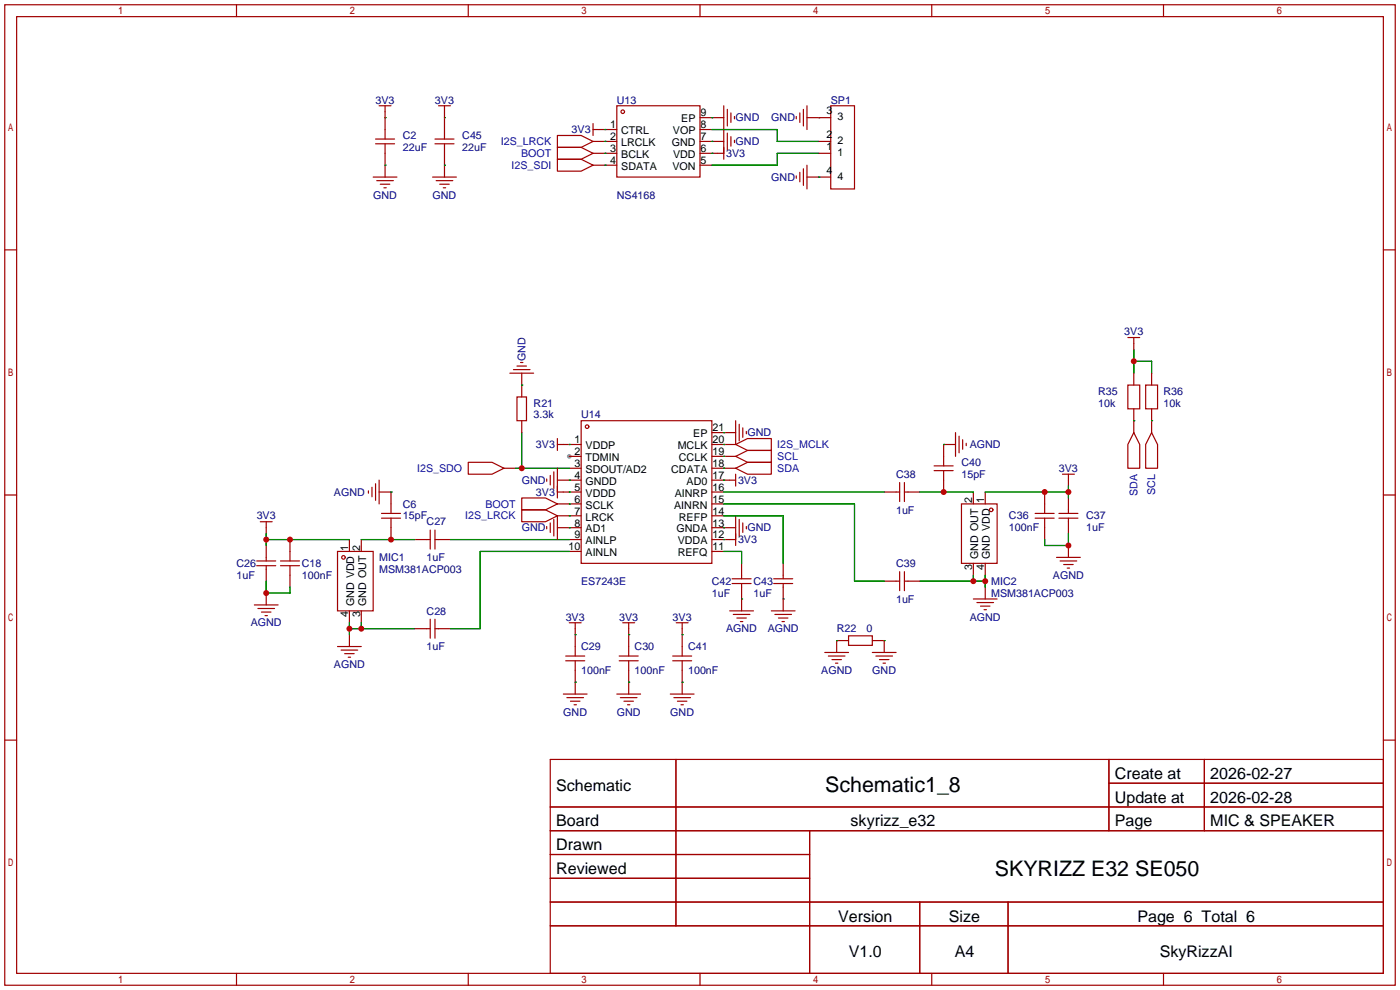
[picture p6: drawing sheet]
<svg xmlns="http://www.w3.org/2000/svg" width="299mm" height="212mm" viewBox="0 0 299 212" stroke-linecap="round" stroke-linejoin="round" font-family="sans-serif">
<circle cx="121.7" cy="97.5" r=".51" fill="#999"/>
<g fill="none" stroke="#a10000" stroke-width=".25">
<path d="M1 1h297.2v209.6h-297.2zM3.6 3.6h292.1v204.4h-292.1zM50.5 1v2.6M100.1 1v2.6M149.6 1v2.6M199.1 1v2.6M248.7 1v2.6M79.8 37.8h5M80.3 30.7h4M80.3 29.7h4M80.5 38.6h3.6M81 22.6h2.6"/>
<path d="M81.3 39.4h2M82.3 22.6v7.1M82.3 30.7v7.1M92.5 37.8h5M93 30.7h4M93 29.7h4M93.2 38.6h3.6M93.7 22.6h2.6M94 39.4h2M95 22.6v7.1M95 30.7v7.1M119.1 34h5.1l2.5 1.3-2.5 1.3h-5.1z"/>
<path d="M119.1 31.5h5.1l2.5 1.3-2.5 1.2h-5.1zM119.1 29h5.1l2.5 1.2-2.5 1.3h-5.1zM126.7 27.7h5.1M126.7 30.2h5.1M126.7 32.8h5.1M126.7 35.3h5.1M126.7 26.4v2.6M131.8 22.6h17.8v15.2h-17.8zM149.6 27.7h2.5M149.6 30.2h5.1M149.6 32.8h5.1M149.6 35.3h2.5"/>
<path d="M149.6 25.1h5.1M154.7 22.6v11.4M155.4 23.4v3.5M155.4 28.4v3.6M156.2 24.1v2.1M156.2 29.2v2M157 24.9v.5M157 30v.5M170.2 24.9v.5M170.2 37.6v.5M170.9 24.1v2.1M170.9 36.8v2.1"/>
<path d="M171.7 23.4v3.5M171.7 36.1v3.5M172.5 25.1h5M172.5 37.8h5M172.5 22.6v5.1M172.5 35.3v5.1M175 30.2h2.5M175 32.8h2.5M177.5 22.6h5.1v17.8h-5.1zM1 53.4h2.6M82 40.1h.5M94.7 40.1h.5"/>
<path d="M295.7 53.4h2.5M109 79.8h5M109.7 79h3.6M110.5 78.2h2M111.3 77.5h.5M111.5 79.8v5M241 72.1h2.6M242.3 72.1v2.6M242.3 79.8v2.5M246.1 79.8v2.5M100.1 98.8h5.1l2.5 1.3-2.5 1.2h-5.1zM110.5 84.8h2v5.1h-2z"/>
<path d="M111.5 89.9v2.6M119.1 95h5.1M119.1 93.7v2.6M121.7 97.5h2.5M124.2 89.9h27.9v30.5h-27.9zM152.1 95h5.1M152.1 97.5h5.1M152.1 92.5h5.1M157.2 95l2.6-1.3h5v2.6h-5zM157.2 97.5l2.6-1.2h5v2.5h-5zM157.2 89.9v5.1M158 90.7v3.5"/>
<path d="M158.7 91.4v2.1M159.5 92.2v.5M199.6 99.6h4.1M204.2 95h-2.5v4.6M204.2 92.5v5M205 93.2v3.6M205.7 94v2M206.5 94.7v.5M241 82.3h2.6v5.1h-2.6zM242.3 92.5l1.3 2.5v5.1h-2.6v-5.1zM242.3 87.4v5.1M244.9 82.3h2.5v5.1h-2.5z"/>
<path d="M246.1 92.5l1.3 2.5v5.1h-2.5v-5.1zM246.1 87.4v5.1M1 105.8h2.6M54.9 119.9h4M55.6 111.5h2.6M56.9 111.5v2.5M56.9 116.6v3.3M59.9 119.9h4.1M62 115.3v4.6M72.1 117.9h7.7v12.7h-7.7zM74.7 115.3v2.6M77.2 115.3v2.6"/>
<path d="M78.7 104.9v.5M79.5 104.1v2.1M80.3 103.4v3.5M81 105.2h2.6v4.5M81 102.6v5.1M81.5 109.7h4.1M81.5 110.7h4.1M83.6 110.7v4.6M88.6 115.3h3.3M91.9 113.3v4M93 115.3h3.3M93 113.3v4"/>
<path d="M107.7 100.1h2.5M111.5 106.4h5.1l2.5 1.3-2.5 1.3h-5.1zM111.5 109h5.1l2.5 1.2-2.5 1.3h-5.1zM116.8 102.4v.5M116.8 112.5v.5M117.6 101.6v2M117.6 111.8v2M118.4 100.8v3.6M118.4 111v3.6M119.1 102.6h5.1M119.1 105.2h5.1M119.1 107.7h5.1"/>
<path d="M119.1 110.2h5.1M119.1 112.8h5.1M119.1 100.1v6.3M119.1 110.2v5.1M121.7 100.1h2.5M121.7 115.3h2.5M121.7 117.9h2.5M152.1 100.1h5.1M152.1 102.6h5.1M152.1 105.2h2.6M152.1 107.7h2.6M152.1 110.2h2.6"/>
<path d="M152.1 112.8h5.1M152.1 115.3h5.1M152.1 117.9h2.6M157.2 100.1l2.6-1.3h5v2.5h-5zM157.2 101.3v2.6M157.2 110.2v6.4M158 111v3.6M158.7 111.8v2M159.5 112.5v.5M189 105.2h3.3M192.3 103.1v4.1M193.3 105.2h3.3"/>
<path d="M193.3 103.1v4.1M199.6 100.6h4.1M201.7 100.6v4.6M205.5 107.7h7.6v12.7h-7.6zM208 105.2v2.5M210.6 105.2v2.5M221.2 109.7h4.1M221.2 110.7h4.1M223.3 105.2v4.5M223.3 110.7v4.6M225.8 119.1h5.1M226.3 109.7h4.1"/>
<path d="M226.3 110.7h4.1M226.6 119.9h3.5M227.1 101.3h2.5M228.3 101.3v2.6M228.3 106.4v3.3M228.3 110.7v3.3M228.3 116.6v2.5M295.7 105.8h2.5M54.4 129.3h5M54.9 120.9h4M55.1 130h3.6M55.9 130.8h2"/>
<path d="M56.6 131.6h.5M56.9 120.9v3.3M56.9 126.7v2.6M59.9 120.9h4.1M62 120.9v4.6M72.1 138.2h5.1M72.9 138.9h3.6M73.7 139.7h2M74.7 130.6v2.5M74.7 135.6v2.6M77.2 130.6v2.5M88.6 134.4h3.3"/>
<path d="M91.9 132.3v4.1M93 132.3v4.1M93 134.4h3.3M121.7 133.1h2.5M122.9 133.1v7.1M133.1 133.1h2.5M134.4 133.1v7.1M144.5 133.1h2.6M145.8 133.1v7.1M156 130.6h5M156.5 124.7h4M156.5 123.7h4"/>
<path d="M156.7 131.3h3.6M157.5 132.1h2M158.2 132.8h.5M158.5 120.4v3.3M158.5 124.7v5.9M164.8 130.6h5.1M165.4 124.7h4M165.4 123.7h4M165.6 131.3h3.6M166.4 132.1h2M167.1 132.8h.5M167.4 120.4v3.3"/>
<path d="M167.4 124.7v5.9M176.3 139.4h5.1M181.4 135.9h5v2h-5zM181.4 136.9h-2.6v2.5M186.4 139.4h5.1M186.4 136.9h2.6v2.5M189 124.2h3.3M192.3 122.2v4M193.3 122.2v4M193.3 124.2h3.3M208 120.4v2.5M208 128h5.1"/>
<path d="M208.8 128.8h3.5M209.5 129.5h2.1M210.3 130.3h.5M210.6 120.4v2.5M210.6 125.5v2.5M227.3 120.6h2.1M228.1 121.4h.5M1 158.2h2.6M74.4 140.5h.5M120.4 148.3h5.1M120.9 141.2h4.1M120.9 140.2h4.1"/>
<path d="M121.2 149.1h3.5M121.9 149.9h2.1M122.7 150.6h.5M122.9 141.2v7.1M131.8 148.3h5.1M132.3 141.2h4.1M132.3 140.2h4.1M132.6 149.1h3.5M133.3 149.9h2.1M134.1 150.6h.5M134.4 141.2v7.1M143.3 148.3h5"/>
<path d="M143.8 141.2h4M143.8 140.2h4M144 149.1h3.6M144.8 149.9h2M145.5 150.6h.5M145.8 141.2v7.1M177 140.2h3.6M177.8 141h2M178.6 141.7h.5M187.2 140.2h3.6M188 141h2M188.7 141.7h.5"/>
<path d="M295.7 158.2h2.5M117.6 162.3h178.1v45.7h-178.1zM117.6 172.5h178.1M117.6 177.5h178.1M144.5 162.3v35.6M173 177.5v30.5M237 162.3v15.2M237 167.4h58.7M257.4 162.3v15.2M117.6 182.6h55.4M117.6 192.8h178.1M117.6 187.7h55.4"/>
<path d="M117.6 197.9h178.1M196.6 192.8v15.2M215.4 192.8v15.2M50.5 208v2.6M100.1 208v2.6M149.6 208v2.6M199.1 208v2.6M248.7 208v2.6"/>
<circle cx="133.1" cy="23.9" r=".38"/>
<circle cx="125.5" cy="91.2" r=".38"/>
<circle cx="73.4" cy="119.1" r=".38"/>
<circle cx="211.8" cy="109" r=".38"/>
</g>
<g fill="none" stroke="#008700" stroke-width=".25">
<path d="M82.3 35.3h.1M82.3 25.1h.1M95 35.3h.1M95 25.1h.1M129.3 30.2h.1M129.3 32.8h.1M129.3 35.3h.1M129.3 27.7h.1M152.1 25.1h.1M152.1 30.2h.1M152.1 32.8h.1M152.1 27.7h14v2.5h8.9"/>
<path d="M175 25.1h.1M175 37.8h.1M175 32.8h-8.9v2.5h-14M242.3 74.7v5.1M242.3 77.2h3.8v2.6M111.5 82.3h.1M111.5 92.5v7.6M121.7 95h.1M154.7 95h.1M154.7 97.5h.1M154.7 92.5h.1M201.7 95h.1"/>
<path d="M242.3 89.9h.1M246.1 89.9h.1M56.9 114v2.6M56.9 115.3h17.8M77.2 115.3h11.4M83.6 105.2h.1M96.3 115.3h25.4M110.2 100.1h11.5M121.7 112.8h.1M121.7 107.7h.1M121.7 110.2h.1M121.7 102.6h.1"/>
<path d="M121.7 105.2h.1M121.7 117.9h-19.1v16.5h-6.3M154.7 100.1h.1M154.7 102.6h.1M154.7 115.3h.1M154.7 112.8h.1M154.7 117.9h3.8v2.5M154.7 105.2h34.3M154.7 107.7h27.9v16.5h6.4M154.7 110.2h12.7v10.2M196.6 105.2h11.4M210.6 105.2h17.7"/>
<path d="M228.3 103.9v2.5M228.3 114v2.6h-5v-1.3M56.9 124.2v2.5h5.1v-1.2M74.7 133.1v2.5M74.7 134.4h13.9M77.2 133.1v1.3M122.9 135.6h.1M134.4 135.6h.1M145.8 135.6h.1M158.5 128h.1M167.4 128h.1M178.8 136.9h.1"/>
<path d="M189 136.9h.1M196.6 124.2h14M208 122.9v1.3M210.6 122.9v2.6M122.9 145.8h.1M134.4 145.8h.1M145.8 145.8h.1"/>
</g>
<g fill="#c00">
<circle cx="56.9" cy="115.3" r=".63"/>
<circle cx="62" cy="115.3" r=".63"/>
<circle cx="56.9" cy="126.7" r=".63"/>
<circle cx="74.7" cy="134.4" r=".63"/>
<circle cx="77.2" cy="134.4" r=".63"/>
<circle cx="83.6" cy="115.3" r=".63"/>
<circle cx="111.5" cy="100.1" r=".63"/>
<circle cx="228.3" cy="105.2" r=".63"/>
<circle cx="223.3" cy="105.2" r=".63"/>
<circle cx="228.3" cy="116.6" r=".63"/>
<circle cx="210.6" cy="124.2" r=".63"/>
<circle cx="208" cy="124.2" r=".63"/>
<circle cx="201.7" cy="105.2" r=".63"/>
<circle cx="242.3" cy="77.2" r=".63"/>
</g>
<g font-size="4.6">
<text x="176.4" y="169.3">Schematic1_8</text>
<text x="212.6" y="187.1">SKYRIZZ E32 SE050</text>
</g>
<g font-size="3.4">
<text x="238.3" y="166.5">Create at</text>
<text x="258.7" y="166.5">2026-02-27</text>
<text x="118.9" y="169">Schematic</text>
<text x="238.3" y="171.6">Update at</text>
<text x="258.7" y="171.6">2026-02-28</text>
<text x="118.9" y="176.6">Board</text>
<text x="181.8" y="176.6">skyrizz_e32</text>
<text x="238.3" y="176.6">Page</text>
<text x="258.7" y="176.6">MIC &amp; SPEAKER</text>
<text x="118.9" y="181.7">Drawn</text>
<text x="118.9" y="186.8">Reviewed</text>
<text x="179.1" y="197">Version</text>
<text x="202.8" y="197">Size</text>
<text x="243.1" y="197">Page 6 Total 6</text>
<text x="181.4" y="204.6">V1.0</text>
<text x="204" y="204.6">A4</text>
<text x="247.9" y="204.6">SkyRizzAI</text>
</g>
<g font-size="2.3" fill="#000080">
<text x="80.3" y="22.1">3V3</text>
<text x="93" y="22.1">3V3</text>
<text x="131.8" y="22.1">U13</text>
<text x="177.5" y="22.1">SP1</text>
<text x="86.1" y="29.7">C2</text>
<text x="98.8" y="29.7">C45</text>
<text x="122.2" y="28.5">3V3</text>
<text x="157.2" y="25.9">GND</text>
<text x="164.8" y="25.9">GND</text>
<text x="86.1" y="32.3">22uF</text>
<text x="98.8" y="32.3">22uF</text>
<text x="155.2" y="33.6">3V3</text>
<text x="157.2" y="31">GND</text>
<text x="164.8" y="38.6">GND</text>
<text x="79.8" y="42.4">GND</text>
<text x="92.5" y="42.4">GND</text>
<text x="131.8" y="42.4">NS4168</text>
<text x="240.3" y="71.7">3V3</text>
<text x="112.3" y="77.2" transform="rotate(-90 112.3 77.2)">GND</text>
<text x="114" y="89.4">3.3k</text>
<text x="114" y="86.9">R21</text>
<text x="124.2" y="89.4">U14</text>
<text x="234.7" y="84.4">R35</text>
<text x="234.7" y="86.9">10k</text>
<text x="248.7" y="84.4">R36</text>
<text x="248.7" y="86.9">10k</text>
<text x="114.6" y="95.8">3V3</text>
<text x="159.8" y="93.2">GND</text>
<text x="207.3" y="95.8">AGND</text>
<text x="205.5" y="99.6">C40</text>
<text x="226.3" y="100.9">3V3</text>
<text x="71.4" y="105.9">AGND</text>
<text x="111.5" y="103.4">GND</text>
<text x="114.6" y="105.9">3V3</text>
<text x="157.7" y="103.4">3V3</text>
<text x="191.5" y="102.1">C38</text>
<text x="205.5" y="102.1">15pF</text>
<text x="54.9" y="111">3V3</text>
<text x="86.1" y="111">15pF</text>
<text x="86.1" y="108.5">C6</text>
<text x="91.2" y="112.3">C27</text>
<text x="111.5" y="113.6">GND</text>
<text x="159.8" y="113.6">GND</text>
<text x="191.5" y="109.8">1uF</text>
<text x="215.6" y="113.6">100nF</text>
<text x="215.6" y="111">C36</text>
<text x="232.2" y="113.6">1uF</text>
<text x="232.2" y="111">C37</text>
<text x="81" y="119.9">MIC1</text>
<text x="91.2" y="119.9">1uF</text>
<text x="157.7" y="116.1">3V3</text>
<text x="50.5" y="123.7">1uF</text>
<text x="50.5" y="121.2">C26</text>
<text x="64.5" y="123.7">100nF</text>
<text x="64.5" y="121.2">C18</text>
<text x="81" y="122.5">MSM381ACP003</text>
<text x="124.2" y="125">ES7243E</text>
<text x="152.1" y="125">C42</text>
<text x="161" y="125">C43</text>
<text x="191.5" y="121.2">C39</text>
<text x="211.8" y="125">MIC2</text>
<text x="225" y="123.7">AGND</text>
<text x="91.2" y="131.3">C28</text>
<text x="152.1" y="127.5">1uF</text>
<text x="161" y="127.5">1uF</text>
<text x="191.5" y="128.8">1uF</text>
<text x="211.8" y="127.5">MSM381ACP003</text>
<text x="53.6" y="133.9">AGND</text>
<text x="120.9" y="132.6">3V3</text>
<text x="132.3" y="132.6">3V3</text>
<text x="143.8" y="132.6">3V3</text>
<text x="155.2" y="135.2">AGND</text>
<text x="164.1" y="135.2">AGND</text>
<text x="178.8" y="135.2">R22</text>
<text x="185.2" y="135.2">0</text>
<text x="207.3" y="132.6">AGND</text>
<text x="71.4" y="142.8">AGND</text>
<text x="91.2" y="139">1uF</text>
<text x="124.2" y="139">C29</text>
<text x="135.6" y="139">C30</text>
<text x="147.1" y="139">C41</text>
<text x="124.2" y="144">100nF</text>
<text x="135.6" y="144">100nF</text>
<text x="147.1" y="144">100nF</text>
<text x="175.5" y="144">AGND</text>
<text x="186.4" y="144">GND</text>
<text x="120.4" y="152.9">GND</text>
<text x="131.8" y="152.9">GND</text>
<text x="143.3" y="152.9">GND</text>
</g>
<g font-size="2.3">
<text x="130.4" y="27.4">1</text>
<text x="130.4" y="30">2</text>
<text x="132.8" y="28.7">CTRL</text>
<text x="143.8" y="28.7">VOP</text>
<text x="145.6" y="26.2">EP</text>
<text x="149.7" y="30">7</text>
<text x="149.7" y="27.4">8</text>
<text x="149.7" y="24.9">9</text>
<text x="176.6" y="29.5">2</text>
<text x="176.6" y="24.4">3</text>
<text x="179" y="25.7">3</text>
<text x="130.4" y="32.5">3</text>
<text x="130.4" y="35.1">4</text>
<text x="132.8" y="31.2">LRCLK</text>
<text x="132.8" y="33.8">BCLK</text>
<text x="143.6" y="31.2">GND</text>
<text x="143.8" y="33.8">VDD</text>
<text x="149.7" y="35.1">5</text>
<text x="149.7" y="32.5">6</text>
<text x="176.6" y="32">1</text>
<text x="179" y="33.3">1</text>
<text x="179" y="30.8">2</text>
<text x="132.8" y="36.3">SDATA</text>
<text x="143.7" y="36.3">VON</text>
<text x="176.6" y="37.1">4</text>
<text x="179" y="38.4">4</text>
<text x="122.8" y="94.7">1</text>
<text x="148.2" y="93.5">EP</text>
<text x="152.3" y="94.7">20</text>
<text x="152.3" y="92.2">21</text>
<text x="122.8" y="97.3">2</text>
<text x="122.8" y="99.8">3</text>
<text x="125.1" y="96">VDDP</text>
<text x="125.1" y="98.6">TDMIN</text>
<text x="125.1" y="101.1">SDOUT/AD2</text>
<text x="143.5" y="101.1">CDATA</text>
<text x="144.9" y="96">MCLK</text>
<text x="145.1" y="98.6">CCLK</text>
<text x="152.3" y="99.8">18</text>
<text x="152.3" y="97.3">19</text>
<text x="122.8" y="102.4">4</text>
<text x="122.8" y="104.9">5</text>
<text x="122.8" y="107.4">6</text>
<text x="125.1" y="103.6">GNDD</text>
<text x="125.1" y="106.2">VDDD</text>
<text x="144.2" y="106.2">AINRP</text>
<text x="146.8" y="103.6">AD0</text>
<text x="152.3" y="107.4">15</text>
<text x="152.3" y="104.9">16</text>
<text x="152.3" y="102.4">17</text>
<text x="207.8" y="107.6" transform="rotate(-90 207.8 107.6)">2</text>
<text x="210.3" y="107.6" transform="rotate(-90 210.3 107.6)">1</text>
<text x="122.8" y="110">7</text>
<text x="122.8" y="112.5">8</text>
<text x="125.1" y="108.7">SCLK</text>
<text x="125.1" y="111.3">LRCK</text>
<text x="125.1" y="113.8">AD1</text>
<text x="144.1" y="108.7">AINRN</text>
<text x="144.6" y="113.8">GNDA</text>
<text x="145.1" y="111.3">REFP</text>
<text x="152.3" y="112.5">13</text>
<text x="152.3" y="110">14</text>
<text x="74.4" y="117.7" transform="rotate(-90 74.4 117.7)">1</text>
<text x="77" y="117.7" transform="rotate(-90 77 117.7)">2</text>
<text x="121.5" y="117.6">10</text>
<text x="122.8" y="115.1">9</text>
<text x="125.1" y="116.3">AINLP</text>
<text x="125.1" y="118.9">AINLN</text>
<text x="144.9" y="118.9">REFQ</text>
<text x="144.9" y="116.3">VDDA</text>
<text x="152.3" y="117.6">11</text>
<text x="152.3" y="115.1">12</text>
<text x="209" y="119.5" transform="rotate(-90 209 119.5)">GND OUT</text>
<text x="211.6" y="119.5" transform="rotate(-90 211.6 119.5)">GND VDD</text>
<text x="207.8" y="121.8" transform="rotate(-90 207.8 121.8)">3</text>
<text x="210.3" y="121.8" transform="rotate(-90 210.3 121.8)">4</text>
<text x="74.4" y="132" transform="rotate(-90 74.4 132)">4</text>
<text x="75.7" y="129.6" transform="rotate(-90 75.7 129.6)">GND VDD</text>
<text x="77" y="132" transform="rotate(-90 77 132)">3</text>
<text x="78.2" y="129.6" transform="rotate(-90 78.2 129.6)">GND OUT</text>
</g>
<g font-size="2.3" fill="#00f">
<text x="107.1" y="31">I2S_LRCK</text>
<text x="111.4" y="33.6">BOOT</text>
<text x="109.3" y="36.1">I2S_SDI</text>
<text x="166.1" y="95.8">I2S_MCLK</text>
<text x="89.1" y="100.9">I2S_SDO</text>
<text x="166.1" y="100.9">SDA</text>
<text x="166.1" y="98.3">SCL</text>
<text x="243.1" y="106" transform="rotate(-90 243.1 106)">SDA</text>
<text x="246.9" y="105.8" transform="rotate(-90 246.9 105.8)">SCL</text>
<text x="99.4" y="111">I2S_LRCK</text>
<text x="103.8" y="108.5">BOOT</text>
</g>
</svg>
